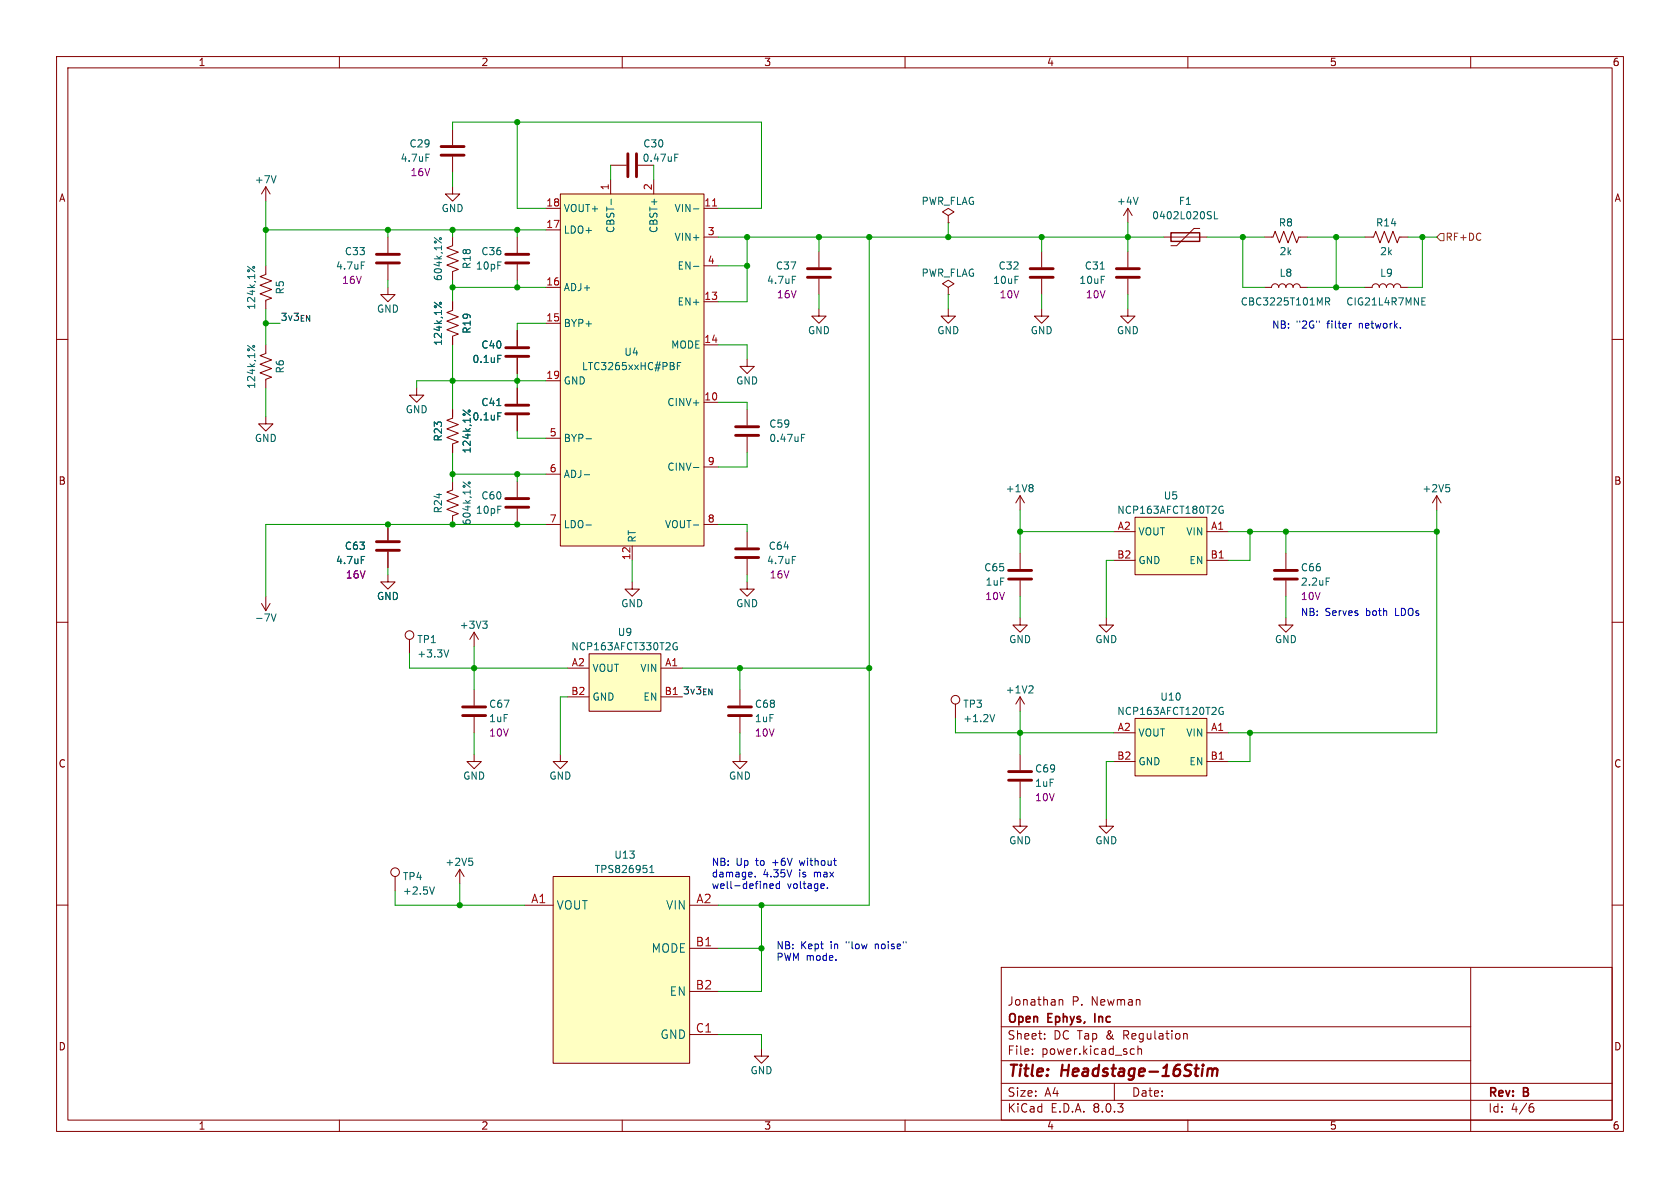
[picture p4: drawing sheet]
<svg xmlns="http://www.w3.org/2000/svg" width="297mm" height="210mm" viewBox="0 0 297 210" stroke-linecap="round" stroke-linejoin="round" font-family="sans-serif">
<g fill="none" stroke="#840000" stroke-width=".18">
<path d="M10 10h277v190h-277zM12 12h273v186h-273zM60 10v2M110 10v2M160 10v2M210 10v2M260 10v2M10 60h2M285 60h2M10 110h2M111.8 102.9v1.2h-1.3l1.3 1.3 1.2-1.3h-1.2M285 110h2"/>
<path d="M10 160h2M285 160h2M177 171h108v27h-108zM187.2 176.7v1M187.2 176.8l.3-.1 .3 .1 .1 .9M260 171v29M60 198v2M110 198v2M160 198v2M177 194.5h108M177 191.5h108M177 187.5h83"/>
<path d="M177 181.5h83M182.5 186.3v.1M182.5 185.5v.1M184.7 183.6v.1M184.7 182.8v.1M197 191.5v3M200.1 185.4l.4 .1M200.5 186.3l-.4 .1M201.2 185.5l.2-.1 .3 .1 .1 .9M201.2 184.9v1.5M209.3 182.8h.5l.1 .9M210 198v2"/>
<path d="M270.6 195.7h.3l.3 .3-.1 .5-.5 .1M271 195.1l-.4 .1"/>
</g>
<path d="M213.5 189.1a.49 .49 0 0 1 .9 .1M213.6 188.9l-.2 1.3M214.4 189.2a.5 .5 0 0 1 .8-.2l-.1 1.2M214.4 189.2l-.1 1" fill="none" stroke="#840000" stroke-width=".4"/>
<path d="M193.6 179.2v1.5" fill="none" stroke="#840000" stroke-width=".3"/>
<path d="M200.7 91.4h12.7v10.2h-12.7z" fill="#ffffc2"/>
<path d="M196.8 94h3.9M196.8 99.1h3.9M200.7 91.4h12.7v10.2h-12.7zM213.4 94h3.8M213.4 99.1h3.8" fill="none" stroke="#840000" stroke-width=".18"/>
<path d="M216 90.2h.3l-.1 .5h-.5l-.2-.3M216.2 89.5h-.5l-.2 .3" fill="none" stroke="#006464" stroke-width=".18"/>
<path d="M97.8 154.9h24.1v33.1h-24.1z" fill="#ffffc2"/>
<g fill="none" stroke="#840000" stroke-width=".18">
<path d="M91.4 58.4v2.8M91.4 63.2v2.8M91.4 68.6v2.8M91.4 73.4v2.8M80 85.1v1.5l-1 .4 2 .8-2 .7 2 .8-2 .7 2 .8-1 .4v1.5M91.4 85.1v2.8M91.4 89.9v2.8M195.6 109.2v1.3h1.2l-1.2 1.3-1.3-1.3h1.3M97.8 154.9h24.1v33.1h-24.1zM92.7 160h5.1M121.9 160h5.1M121.9 167.6h5.1"/>
<path d="M121.9 175.3h5.1M121.9 182.9h5.1"/>
</g>
<g fill="none" stroke="#006464" stroke-width=".18">
<path d="M87.8 71.7h.7M88 73h.6M88 62.8h.6M81.9 85.2l1.2 .9M114.9 154.2h.7M114.9 153.3l.3-.3v1.2"/>
<circle cx="83" cy="85.4" r=".18"/>
</g>
<path d="M89.4 73.2h4.1M89.4 71.6h4.1M89.4 63h4.1M89.4 61.5h4.1M89.4 89.7h4.1M89.4 88.1h4.1" fill="none" stroke="#840000" stroke-width=".51"/>
<path d="M104.1 115.6h12.7v10.1h-12.7z" fill="#ffffc2"/>
<g fill="none" stroke="#840000" stroke-width=".18">
<path d="M107.9 29.2h2.8M112.8 29.2h2.8M91.4 41.9v2.8M91.4 46.7v2.8M184.1 54.6v1.3h-1.2l1.2 1.3 1.3-1.3h-1.3M184.1 44.5v2.7M184.1 49.3v2.8M199.4 44.5v2.7M199.4 49.3v2.8M223.5 50.8h1.3a.64 .64 0 0 1 .6-.6 .64 .64 0 0 1 .7 .6 .64 .64 0 0 1 .6-.6 .64 .64 0 0 1 .6 .6 .64 .64 0 0 1 .7-.6 .64 .64 0 0 1 .6 .6 .64 .64 0 0 1 .6-.6 .64 .64 0 0 1 .7 .6h1.2M223.5 41.9h1.5l.4-1 .8 2 .7-2 .8 2 .8-2 .7 2 .4-1h1.5M254 87.6l-.8 1.3"/>
<path d="M254 87.6v2.6M254 87.6l.8 1.3M72.4 113v2.6M83.8 111.8l-.7 1.2M83.8 111.8v2.5M83.8 111.8l.8 1.2M100.3 118.1h3.8M104.1 115.6h12.7v10.1h-12.7zM116.8 118.1h3.8M100.3 123.2h3.8M116.8 123.2h3.8M168.9 124.5v2.5"/>
<circle cx="72.4" cy="112.3" r=".76"/>
<circle cx="168.9" cy="123.7" r=".76"/>
</g>
<g fill="none" stroke="#006464" stroke-width=".18">
<path d="M119.3 27.9h.4M119.3 27.2h.6M194.5 47.6h.7M234.3 53.3h.6l.2-.2-.1-.3-.7-.2v1.3M234.6 53.3l.5 .6M255.6 85.7h.6M256.1 86.2l.2 .2v.3l-.2 .2M79.3 114.9l-.4 1.2M85.3 109.8h.8l-.4 .5M85.9 110.3l.2 .2v.3l-.2 .3M119.5 114.3h.2v.5h-.5l-.2-.2M119.7 113.7h-.5l-.2 .2"/>
<path d="M175.9 126.3l-.5 1.3"/>
</g>
<path d="M111 27.2v4M112.5 27.2v4M89.4 46.5h4.1M89.4 45h4.1M182.1 47.5h4.1M182.1 49h4.1M197.4 47.5h4M197.4 49h4" fill="none" stroke="#840000" stroke-width=".51"/>
<path d="M99.1 34.3h25.4v62.2h-25.4z" fill="#ffffc2"/>
<g fill="none" stroke="#840000" stroke-width=".18">
<path d="M80 22.9v2.8M80 27.7v2.8M96.5 36.8h2.6M99.1 34.3h25.4v62.2h-25.4zM107.9 31.8v2.5M115.6 31.8v2.5M124.5 36.8h2.5M199.4 36.8l-.8 1.3M199.4 36.8v2.6M199.4 36.8l.8 1.3M96.5 57.2h2.6M96.5 50.8h2.6"/>
<path d="M96.5 40.6h2.6M124.5 53.3h2.5M124.5 41.9h2.5M124.5 47h2.5M199.4 54.6v1.3h-1.3l1.3 1.3 1.3-1.3h-1.3M205.7 41.9h7.7M212.1 40.4h-1l-3.1 3h-1M241.3 41.9h1.5l.4-1 .8 2 .7-2 .8 2 .8-2 .7 2 .4-1h1.5M241.3 50.8h1.3a.64 .64 0 0 1 .6-.6 .64 .64 0 0 1 .6 .6 .64 .64 0 0 1 .7-.6 .64 .64 0 0 1 .6 .6 .64 .64 0 0 1 .6-.6 .64 .64 0 0 1 .7 .6 .64 .64 0 0 1 .6-.6 .64 .64 0 0 1 .6 .6h1.3M96.5 67.3h2.6M96.5 77.5h2.6M124.5 71.1h2.5"/>
<path d="M124.5 61h2.5M96.5 83.8h2.6M96.5 92.7h2.6M111.8 96.5v2.6M124.5 92.7h2.5M124.5 82.6h2.5M227.3 97.8v2.8M227.3 109.2v1.3h1.3l-1.3 1.3-1.2-1.3h1.2M227.3 102.6v2.8M83.8 133.4v1.2h1.3l-1.3 1.3-1.3-1.3h1.3M83.8 121.9v2.8M83.8 126.7v2.8"/>
<path d="M99.1 133.4v1.2h1.2l-1.2 1.3-1.3-1.3h1.3M180.3 123.2l-.7 1.3M180.3 123.2v2.5M180.3 133.4v2.7M180.3 138.2v2.8M180.3 123.2l.8 1.3M81.3 153.7l-.8 1.2M81.3 153.7v2.5M81.3 153.7l.7 1.2M180.3 144.8v1.3h1.3l-1.3 1.2-1.2-1.2h1.2M195.6 144.8v1.3h1.2l-1.2 1.2-1.3-1.2h1.3M134.6 185.4v1.3h1.3l-1.3 1.3-1.3-1.3h1.3"/>
</g>
<g fill="none" stroke="#006464" stroke-width=".18">
<path d="M75.3 27.2h.6M108 35.2v1M122.6 36.9h.9M201.2 34.9l-.4 1.2M214.7 37.4v1.3h.6M122.6 47.1h.9M251.4 53.3h.4M251.4 53.9h.6M251.4 52.6h.6M103.6 77.6h1M119.8 64.7h.4M120.4 64.1h-.6v1.2"/>
<path d="M103.3 83.9h1M103.6 92.8h1M122.6 92.8h.9M122.6 82.6h.9M234.5 102.2h.6M182.4 121.2l.2 .3v.3l-.7 .7h.7M82.9 151.7h.6M83.3 152.2l.3 .2v.3l-.3 .3"/>
</g>
<path d="M126 36.4h.7" fill="none" stroke="#a90000" stroke-width=".18"/>
<path d="M78 25.9h4M78 27.4h4M225.3 102.4h4.1M225.3 100.8h4.1M81.8 126.5h4.1M81.8 125h4.1M178.3 137.9h4.1M178.3 136.4h4.1" fill="none" stroke="#840000" stroke-width=".51"/>
<path d="M207 41.1h5.1v1.6h-5.1z" fill="none" stroke="#840000" stroke-width=".25"/>
<path d="M200.7 127h12.7v10.2h-12.7z" fill="#ffffc2"/>
<g fill="none" stroke="#840000" stroke-width=".18">
<path d="M47 33v2.6M47 33l-.8 1.3M47 33l.8 1.3M80 33v1.3h-1.3l1.3 1.3 1.3-1.3h-1.3M167.6 38.1l1.1-.6-1.1-.7-1 .7 1 .6v1.3M167.6 39.4h.1M47 47v1.5l-1 .4 2 .8-2 .7 2 .8-2 .7 2 .8-1 .4v1.5M68.6 50.8v1.3h-1.3l1.3 1.2 1.2-1.2h-1.2M68.6 41.9v2.8M68.6 46.7v2.8M80 53.3v1.6l-1 .3 2 .8-2 .8 2 .7-2 .8 2 .8-1 .3v1.6M80 41.9v1.5l-1 .4 2 .8-2 .7 2 .8-2 .8 2 .7-1 .4v1.5"/>
<path d="M91.4 58.4v2.8M144.8 54.6v1.3h-1.3l1.3 1.3 1.2-1.3h-1.2M144.8 44.5v2.7M144.8 49.3v2.8M167.6 50.8l1.1-.6-1.1-.7-1 .7 1 .6v1.3M167.6 52.1h.1M167.6 54.6v1.3h1.3l-1.3 1.3-1.2-1.3h1.2M47 73.7v1.2h-1.3l1.3 1.3 1.3-1.3h-1.3M47 61v1.5l-1 .4 2 .7-2 .8 2 .8-2 .7 2 .8-1 .4v1.5M73.7 68.6v1.3h-1.3l1.3 1.2 1.2-1.2h-1.2M80 72.4v1.5l-1 .4 2 .8-2 .7 2 .8-2 .7 2 .8-1 .4v1.5M91.4 63.2v2.8"/>
<path d="M91.4 68.6v2.8M91.4 73.4v2.8M132.1 63.5v1.3h-1.3l1.3 1.2 1.2-1.2h-1.2M132.1 72.4v2.8M132.1 77.2v2.8M68.6 92.7v2.8M68.6 97.5v2.8M132.1 94v2.8M132.1 98.8v2.8M180.3 87.6v2.6M180.3 97.8v2.8M180.3 87.6l-.7 1.3"/>
<path d="M180.3 87.6l.8 1.3M46.2 106.7l.8 1.3M47 105.4v2.6M47.8 106.7l-.8 1.3M68.6 101.6v1.3h-1.3l1.3 1.2 1.2-1.2h-1.2M132.1 102.9v1.2h-1.3l1.3 1.3 1.2-1.3h-1.2M180.3 109.2v1.3h1.3l-1.3 1.3-1.2-1.3h1.2M180.3 102.6v2.8M130.8 133.4v1.2h1.3l-1.3 1.3-1.3-1.3h1.3M130.8 121.9v2.8M130.8 126.7v2.8M196.8 129.5h3.9"/>
<path d="M196.8 134.6h3.9M200.7 127h12.7v10.2h-12.7zM213.4 129.5h3.8M213.4 134.6h3.8M69.8 154.9v2.6"/>
<circle cx="69.8" cy="154.2" r=".76"/>
</g>
<g fill="none" stroke="#006464" stroke-width=".18">
<path d="M48.8 31.1l-.4 1.2M43.8 47.1l1.2 .9M63.9 46.3h.6M76.8 53.4l1.2 1M76.8 42l1.2 1M140.1 48.8h.6M43.8 61.1l1.2 .9M81.9 72.5l1.2 .9M83.1 72.7l-.2-.2h-.1v.2l.1 .1M87.8 71.7h.7M88 73h.6M88 62.8h.6"/>
<path d="M141.7 77.4h.4M141.7 76.8h.6M63.9 98.4h.6M140.1 98.4h.6M182.4 85.7l.2 .2-.2 .3 .2 .3v.2l-.2 .2M48 108.5l.4 1.3 .4-1.3M216 125.8h.3l-.1 .4h-.5l-.2-.2M216.2 125.1h-.5l-.2 .2M76.8 156.8l-.4 1.3"/>
<circle cx="44.9" cy="47.3" r=".18"/>
<circle cx="77.9" cy="42.2" r=".18"/>
<circle cx="77.9" cy="53.6" r=".18"/>
<circle cx="44.9" cy="61.2" r=".18"/>
</g>
<g fill="none" stroke="#840000" stroke-width=".51">
<path d="M66.5 45h4.1M66.5 46.5h4.1M142.7 47.5h4.1M142.7 49h4.1M130 75.4h4.1M130 77h4.1M66.5 95.8h4.1M66.5 97.3h4.1M130 97h4.1M130 98.6h4.1M178.3 102.4h4.1M178.3 100.8h4.1"/>
<path d="M128.8 126.5h4M128.8 125h4"/>
</g>
<path d="M254.6 41.3h.7v1.2h-.7l-.6-.6z" fill="none" stroke="#725600" stroke-width=".18"/>
<path d="M238.9 57.2h-.2M133.5 154.9v.1M136.1 156.6l.6-.1v-.2l-.4-.1-.2 .2 .1 .6h.5M137.8 156.3l-.4-.1-.2 .3 .1 .5h.5M137.8 155.8v1.3M146.3 156.9v.2" fill="none" stroke="#0000c2" stroke-width=".18"/>
<g fill="none" stroke="#009600" stroke-width=".18">
<path d="M47 35.6v11.4M80 22.9v-1.3h54.6v15.2h-7.6M80 30.5v2.5M91.4 21.6v15.2h5.1M107.9 29.2v2.6M115.6 29.2v2.6M167.6 39.4v2.5M199.4 39.4v5.1M47 57.2h2.5M47 54.6v6.4M47 40.6h49.5M68.6 40.6v1.3"/>
<path d="M68.6 49.5v1.3M80 40.6v1.3M80 49.5v3.8M80 50.8h16.5M91.4 40.6v1.3M91.4 49.5v1.3M96.5 57.2h-5.1v1.2M127 47h5.1M127 41.9h78.7M132.1 41.9v11.4h-5.1M144.8 41.9v2.6M144.8 52.1v2.5"/>
<path d="M153.7 41.9v118.1h-26.7M167.6 52.1v2.5M184.1 41.9v2.6M184.1 52.1v2.5M199.4 52.1v2.5M213.4 41.9h10.1M219.7 41.9v8.9h3.8M231.1 50.8h10.2M231.1 41.9h10.2M236.2 41.9v8.9M248.9 41.9h5.1M251.5 41.9v8.9h-2.6"/>
<path d="M47 68.6v5.1M80 61v11.4M91.4 76.2v1.3h5.1M91.4 66v2.6M96.5 67.3h-22.8v1.3M127 61h5.1v2.5M127 71.1h5.1v1.3M80 80v5.1M80 83.8h16.5M91.4 83.8v1.3M96.5 92.7h-49.5v12.7M111.8 99.1v3.8"/>
<path d="M127 92.7h5.1v1.3M132.1 80v2.6h-5.1M180.3 94h16.5M180.3 90.2v7.6M196.8 99.1h-1.2v10.1M217.2 94h36.8M221 94v5.1h-3.8M227.3 94v3.8M254 90.2v39.3h-36.8M68.6 100.3v1.3M72.4 115.6v2.5h27.9M83.8 114.3v7.6"/>
<path d="M120.6 118.1h33.1M130.8 118.1v3.8M132.1 101.6v1.3M180.3 105.4v3.8M227.3 105.4v3.8M83.8 129.5v3.9M100.3 123.2h-1.2v10.2M130.8 129.5v3.9M168.9 127v2.5h27.9M180.3 125.7v7.7M196.8 134.6h-1.2v10.2M221 129.5v5.1h-3.8"/>
<path d="M69.8 157.5v2.5h22.9M81.3 156.2v3.8M180.3 141v3.8M127 167.6h7.6M134.6 160v15.3h-7.6M127 182.9h7.6v2.5"/>
</g>
<g fill="#009600" stroke="#009600" stroke-width=".18">
<circle cx="180.3" cy="94" r=".46"/>
<circle cx="199.4" cy="41.9" r=".46"/>
<circle cx="180.3" cy="129.5" r=".46"/>
<circle cx="68.6" cy="92.7" r=".46"/>
<circle cx="91.4" cy="92.7" r=".46"/>
<circle cx="80" cy="92.7" r=".46"/>
<circle cx="80" cy="83.8" r=".46"/>
<circle cx="91.4" cy="83.8" r=".46"/>
<circle cx="83.8" cy="118.1" r=".46"/>
<circle cx="91.4" cy="40.6" r=".46"/>
<circle cx="91.4" cy="50.8" r=".46"/>
<circle cx="132.1" cy="41.9" r=".46"/>
<circle cx="91.4" cy="67.3" r=".46"/>
<circle cx="91.4" cy="21.6" r=".46"/>
<circle cx="236.2" cy="50.8" r=".46"/>
<circle cx="236.2" cy="41.9" r=".46"/>
<circle cx="254" cy="94" r=".46"/>
<circle cx="227.3" cy="94" r=".46"/>
<circle cx="221" cy="94" r=".46"/>
<circle cx="251.5" cy="41.9" r=".46"/>
<circle cx="219.7" cy="41.9" r=".46"/>
<circle cx="221" cy="129.5" r=".46"/>
<circle cx="80" cy="67.3" r=".46"/>
<circle cx="80" cy="50.8" r=".46"/>
<circle cx="47" cy="40.6" r=".46"/>
<circle cx="68.6" cy="40.6" r=".46"/>
<circle cx="80" cy="40.6" r=".46"/>
<circle cx="47" cy="57.2" r=".46"/>
<circle cx="130.8" cy="118.1" r=".46"/>
<circle cx="153.7" cy="118.1" r=".46"/>
<circle cx="167.6" cy="41.9" r=".46"/>
<circle cx="153.7" cy="41.9" r=".46"/>
<circle cx="184.1" cy="41.9" r=".46"/>
<circle cx="144.8" cy="41.9" r=".46"/>
<circle cx="132.1" cy="47" r=".46"/>
<circle cx="81.3" cy="160" r=".46"/>
<circle cx="134.6" cy="160" r=".46"/>
<circle cx="134.6" cy="167.6" r=".46"/>
</g>
<g font-size="2.8" fill="#840000">
<text x="178" y="190.9">Title:</text>
<text x="187.7" y="190.9">Headstage-16Stim</text>
</g>
<g font-size="2.1" fill="#a90000">
<text x="93.8" y="159.8">A1</text>
<text x="123" y="159.8">A2</text>
<text x="122.9" y="167.4">B1</text>
<text x="122.9" y="175">B2</text>
<text x="122.9" y="182.6">C1</text>
</g>
<g font-size="2.1" fill="#006464">
<text x="98.3" y="161">VOUT</text>
<text x="117.7" y="161">VIN</text>
<text x="115.1" y="168.6">MODE</text>
<text x="118.3" y="176.2">EN</text>
<text x="116.7" y="183.9">GND</text>
</g>
<g font-size="2.1" fill="#840000">
<text x="178" y="178">Jonathan</text>
<text x="189.4" y="178">P.</text>
<text x="193" y="178">Newman</text>
<text x="178" y="184">Sheet:</text>
<text x="178" y="181.2">Open</text>
<text x="185.3" y="181.2">Ephys,</text>
<text x="186.2" y="184">DC Tap</text>
<text x="194.2" y="181.2">Inc</text>
<text x="195.7" y="184">&amp;</text>
<text x="198.8" y="184">Regulation</text>
<text x="178" y="186.7">File:</text>
<text x="184.1" y="186.7">power.kicad_sch</text>
<text x="178" y="196.9">KiCad</text>
<text x="178" y="194.1">Size:</text>
<text x="184.7" y="194.1">A4</text>
<text x="185.7" y="196.9">E.D.A.</text>
<text x="193.3" y="196.9">8.0.3</text>
<text x="200" y="194.1">Date:</text>
<text x="263" y="194.3">Rev:</text>
<text x="263" y="196.9">Id:</text>
<text x="267.1" y="196.9">4/6</text>
<text x="269.4" y="194.3">B</text>
</g>
<g font-size="1.8" fill="#840000">
<text x="35" y="11.9">1</text>
<text x="85" y="11.9">2</text>
<text x="135" y="11.9">3</text>
<text x="185" y="11.9">4</text>
<text x="235" y="11.9">5</text>
<text x="285" y="11.9">6</text>
<text x="10.3" y="35.9">A</text>
<text x="285.3" y="35.9">A</text>
<text x="10.3" y="85.9">B</text>
<text x="285.3" y="85.9">B</text>
<text x="10.3" y="135.9">C</text>
<text x="285.3" y="135.9">C</text>
<text x="10.3" y="185.9">D</text>
<text x="285.3" y="185.9">D</text>
<text x="35" y="199.9">1</text>
<text x="85" y="199.9">2</text>
<text x="135" y="199.9">3</text>
<text x="185" y="199.9">4</text>
<text x="235" y="199.9">5</text>
<text x="285" y="199.9">6</text>
</g>
<g font-size="1.8" fill="#006464">
<text x="70.7" y="28.8">4.7uF</text>
<text x="72.3" y="26.3">C29</text>
<text x="113.5" y="28.8">0.47uF</text>
<text x="113.6" y="26.3">C30</text>
<text x="45" y="32.6">+7V</text>
<text x="78" y="37.7">GND</text>
<text x="99.6" y="41.5">LDO+</text>
<text x="99.6" y="37.7">VOUT+</text>
<text x="108.8" y="41.3" transform="rotate(-90 108.8 41.3)">CBST-</text>
<text x="116.4" y="41.3" transform="rotate(-90 116.4 41.3)">CBST+</text>
<text x="119.2" y="37.7">VIN-</text>
<text x="162.8" y="36.4">PWR_FLAG</text>
<text x="197.4" y="36.4">+4V</text>
<text x="203.6" y="39">0402L020SL</text>
<text x="208.3" y="36.4">F1</text>
<text x="226" y="40.2">R8</text>
<text x="243.2" y="40.2">R14</text>
<text x="59.3" y="47.9">4.7uF</text>
<text x="60.9" y="45.3">C33</text>
<text x="83.4" y="47.7" transform="rotate(-90 83.4 47.7)">R18</text>
<text x="84" y="47.9">10pF</text>
<text x="85" y="45.3">C36</text>
<text x="119.2" y="42.8">VIN+</text>
<text x="119.7" y="47.9">EN-</text>
<text x="137.1" y="47.9">C37</text>
<text x="176.4" y="47.9">C32</text>
<text x="191.7" y="47.9">C31</text>
<text x="226.1" y="45.3">2k</text>
<text x="243.9" y="45.3">2k</text>
<text x="50.4" y="52.1" transform="rotate(-90 50.4 52.1)">R5</text>
<text x="78.3" y="49.8" transform="rotate(-90 78.3 49.8)">604k,1%</text>
<text x="99.6" y="51.7">ADJ+</text>
<text x="135.5" y="50.4">4.7uF</text>
<text x="162.8" y="49.1">PWR_FLAG</text>
<text x="175.5" y="50.4">10uF</text>
<text x="190.7" y="50.4">10uF</text>
<text x="226.1" y="49.1">L8</text>
<text x="243.9" y="49.1">L9</text>
<text x="45.3" y="54.9" transform="rotate(-90 45.3 54.9)">124k,1%</text>
<text x="66.5" y="55.5">GND</text>
<text x="83.4" y="59.1" transform="rotate(-90 83.4 59.1)">R19</text>
<text x="99.6" y="58">BYP+</text>
<text x="119.7" y="54.2">EN+</text>
<text x="142.7" y="59.3">GND</text>
<text x="165.6" y="59.3">GND</text>
<text x="182.1" y="59.3">GND</text>
<text x="197.4" y="59.3">GND</text>
<text x="219.2" y="54.2">CBC3225T101MR</text>
<text x="237.9" y="54.2">CIG21L4R7MNE</text>
<text x="78.3" y="61.2" transform="rotate(-90 78.3 61.2)">124k,1%</text>
<text x="83.4" y="64.4">0.1uF</text>
<text x="85" y="61.8">C40</text>
<text x="102.8" y="65.6">LTC3265xxHC#PBF</text>
<text x="110.3" y="63.1">U4</text>
<text x="118.5" y="61.8">MODE</text>
<text x="45.3" y="68.8" transform="rotate(-90 45.3 68.8)">124k,1%</text>
<text x="50.4" y="66.1" transform="rotate(-90 50.4 66.1)">R6</text>
<text x="85" y="72">C41</text>
<text x="99.6" y="68.2">GND</text>
<text x="117.9" y="72">CINV+</text>
<text x="130" y="68.2">GND</text>
<text x="71.6" y="73.3">GND</text>
<text x="83.4" y="74.5">0.1uF</text>
<text x="135.9" y="75.8">C59</text>
<text x="45" y="78.3">GND</text>
<text x="78.3" y="78.1" transform="rotate(-90 78.3 78.1)">R23</text>
<text x="83.4" y="80.3" transform="rotate(-90 83.4 80.3)">124k,1%</text>
<text x="99.6" y="78.3">BYP-</text>
<text x="117.9" y="83.4">CINV-</text>
<text x="135.9" y="78.3">0.47uF</text>
<text x="85" y="88.5">C60</text>
<text x="99.6" y="84.7">ADJ-</text>
<text x="177.7" y="87.2">+1V8</text>
<text x="205.6" y="88.5">U5</text>
<text x="251.4" y="87.2">+2V5</text>
<text x="78.3" y="90.8" transform="rotate(-90 78.3 90.8)">R24</text>
<text x="83.4" y="93" transform="rotate(-90 83.4 93)">604k,1%</text>
<text x="84" y="91">10pF</text>
<text x="99.6" y="93.6">LDO-</text>
<text x="117.5" y="93.6">VOUT-</text>
<text x="197.4" y="91">NCP163AFCT180T2G</text>
<text x="201.2" y="94.8">VOUT</text>
<text x="209.6" y="94.8">VIN</text>
<text x="59.3" y="99.9">4.7uF</text>
<text x="60.9" y="97.4">C63</text>
<text x="112.6" y="96" transform="rotate(-90 112.6 96)">RT</text>
<text x="135.5" y="99.9">4.7uF</text>
<text x="135.8" y="97.4">C64</text>
<text x="173.9" y="101.2">C65</text>
<text x="201.2" y="99.9">GND</text>
<text x="210.2" y="99.9">EN</text>
<text x="229.9" y="101.2">C66</text>
<text x="66.5" y="106.3">GND</text>
<text x="109.7" y="107.5">GND</text>
<text x="130" y="107.5">GND</text>
<text x="174.1" y="103.7">1uF</text>
<text x="229.9" y="103.7">2.2uF</text>
<text x="45" y="110.1">-7V</text>
<text x="73.7" y="113.9">TP1</text>
<text x="81.2" y="111.4">+3V3</text>
<text x="109.1" y="112.6">U9</text>
<text x="178.3" y="113.9">GND</text>
<text x="193.5" y="113.9">GND</text>
<text x="225.3" y="113.9">GND</text>
<text x="73.7" y="116.4">+3.3V</text>
<text x="100.9" y="115.2">NCP163AFCT330T2G</text>
<text x="104.6" y="119">VOUT</text>
<text x="113.1" y="119">VIN</text>
<text x="86.4" y="125.3">C67</text>
<text x="104.6" y="124.1">GND</text>
<text x="113.6" y="124.1">EN</text>
<text x="133.4" y="125.3">C68</text>
<text x="170.2" y="125.3">TP3</text>
<text x="177.7" y="122.8">+1V2</text>
<text x="205" y="124.1">U10</text>
<text x="86.4" y="127.9">1uF</text>
<text x="133.4" y="127.9">1uF</text>
<text x="170.2" y="127.9">+1.2V</text>
<text x="197.4" y="126.6">NCP163AFCT120T2G</text>
<text x="201.2" y="130.4">VOUT</text>
<text x="209.6" y="130.4">VIN</text>
<text x="182.9" y="136.8">C69</text>
<text x="201.2" y="135.5">GND</text>
<text x="210.2" y="135.5">EN</text>
<text x="81.8" y="138">GND</text>
<text x="97" y="138">GND</text>
<text x="128.8" y="138">GND</text>
<text x="182.9" y="139.3">1uF</text>
<text x="178.3" y="149.5">GND</text>
<text x="193.5" y="149.5">GND</text>
<text x="71.1" y="155.8">TP4</text>
<text x="78.6" y="153.3">+2V5</text>
<text x="105" y="154.5">TPS826951</text>
<text x="108.5" y="152">U13</text>
<text x="71.1" y="158.3">+2.5V</text>
<text x="132.6" y="190.1">GND</text>
</g>
<g font-size="1.8" fill="#840084">
<text x="72.5" y="31.3">16V</text>
<text x="60.4" y="50.4">16V</text>
<text x="137.2" y="52.9">16V</text>
<text x="176.6" y="52.9">10V</text>
<text x="191.9" y="52.9">10V</text>
<text x="61" y="102.5">16V</text>
<text x="136" y="102.5">16V</text>
<text x="174.1" y="106.3">10V</text>
<text x="229.9" y="106.3">10V</text>
<text x="86.4" y="130.4">10V</text>
<text x="133.4" y="130.4">10V</text>
<text x="182.9" y="141.8">10V</text>
</g>
<g font-size="1.8" fill="#a90000">
<text x="107.7" y="33.7" transform="rotate(-90 107.7 33.7)">1</text>
<text x="115.3" y="33.7" transform="rotate(-90 115.3 33.7)">2</text>
<text x="96.5" y="40.4">17</text>
<text x="96.5" y="36.6">18</text>
<text x="124.4" y="36.6">11</text>
<text x="125" y="41.7">3</text>
<text x="125" y="46.7">4</text>
<text x="96.5" y="50.5">16</text>
<text x="124.4" y="53.1">13</text>
<text x="96.5" y="56.9">15</text>
<text x="124.4" y="60.7">14</text>
<text x="96.5" y="67.1">19</text>
<text x="124.4" y="70.9">10</text>
<text x="97.1" y="77.2">5</text>
<text x="97.1" y="83.6">6</text>
<text x="125" y="82.3">9</text>
<text x="97.1" y="92.5">7</text>
<text x="125" y="92.5">8</text>
<text x="197.5" y="93.7">A2</text>
<text x="214" y="93.7">A1</text>
<text x="111.5" y="99.1" transform="rotate(-90 111.5 99.1)">12</text>
<text x="197.4" y="98.8">B2</text>
<text x="213.9" y="98.8">B1</text>
<text x="101" y="117.9">A2</text>
<text x="117.5" y="117.9">A1</text>
<text x="100.9" y="122.9">B2</text>
<text x="117.4" y="122.9">B1</text>
<text x="197.5" y="129.3">A2</text>
<text x="214" y="129.3">A1</text>
<text x="197.4" y="134.4">B2</text>
<text x="213.9" y="134.4">B1</text>
</g>
<text font-size="1.8" fill="#725600" x="255.5" y="42.8">RF+DC</text>
<g font-size="1.8" fill="#0f0f0f">
<text x="49.5" y="56.8">3v3_{EN}</text>
<text x="120.6" y="122.8">3v3_{EN}</text>
</g>
<g font-size="1.8" fill="#0000c2">
<text x="224.8" y="58.2">NB:</text>
<text x="229.2" y="58.2">&quot;2G&quot;</text>
<text x="234.8" y="58.2">filter</text>
<text x="240.5" y="58.2">network.</text>
<text x="229.9" y="109">NB:</text>
<text x="234.2" y="109">Serves</text>
<text x="241.6" y="109">both</text>
<text x="246.9" y="109">LDOs</text>
<text x="125.7" y="153.1">NB:</text>
<text x="125.7" y="155.2">damage.</text>
<text x="130.1" y="153.1">Up</text>
<text x="133.8" y="153.1">to</text>
<text x="134.9" y="155.2">4.35V</text>
<text x="136.8" y="153.1">+6V</text>
<text x="141.4" y="155.2">is</text>
<text x="141.8" y="153.1">without</text>
<text x="144.2" y="155.2">max</text>
<text x="125.7" y="157.2">well-defined</text>
<text x="139.2" y="157.2">voltage.</text>
<text x="137.2" y="167.9">NB:</text>
<text x="141.5" y="167.9">Kept</text>
<text x="146.9" y="167.9">in</text>
<text x="149.9" y="167.9">&quot;low</text>
<text x="155.1" y="167.9">noise&quot;</text>
<text x="137.2" y="169.9">PWM mode.</text>
</g>
</svg>
